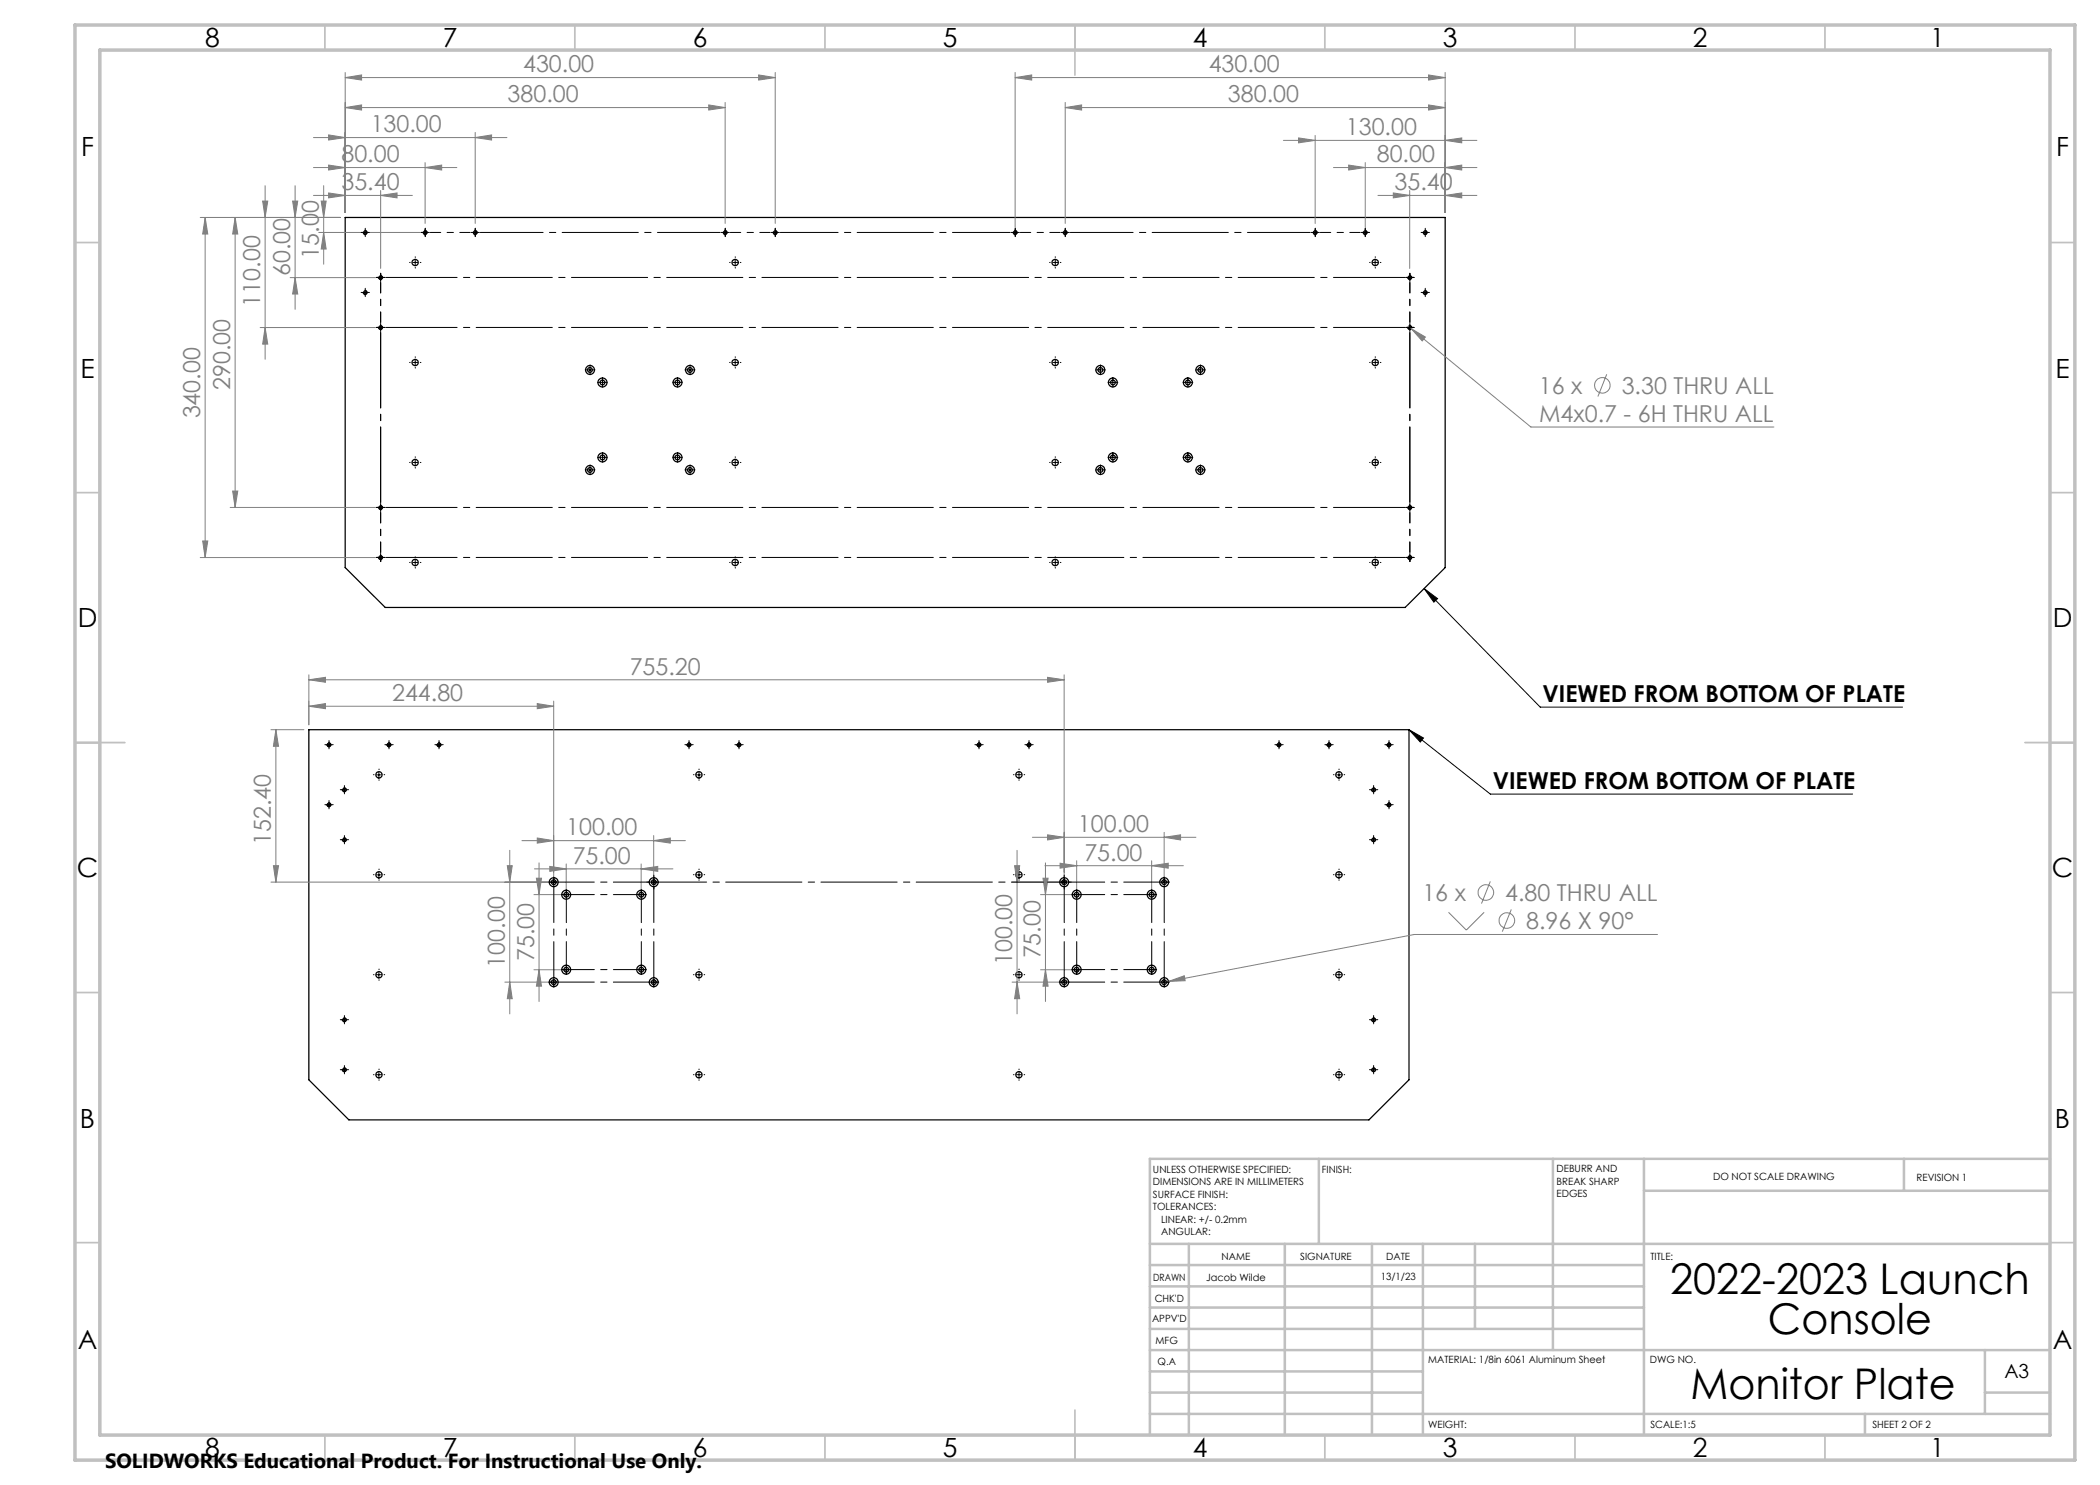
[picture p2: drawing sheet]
<svg xmlns="http://www.w3.org/2000/svg" width="420mm" height="297mm" viewBox="0 0 420 297" stroke-linecap="round" stroke-linejoin="round" font-family="sans-serif">
<g fill="none" stroke="#000" stroke-width=".25">
<path d="M69 43.5h220v70l-8 8h-204l-8-8zM61.8 145.9h220v70.1l-8 8h-204l-8-8z"/>
<circle cx="73" cy="46.5" r=".33"/>
<circle cx="73" cy="58.5" r=".33"/>
<circle cx="76.1" cy="55.5" r=".33"/>
<circle cx="83" cy="52.5" r=".63"/>
<circle cx="85" cy="46.5" r=".33"/>
<circle cx="95" cy="46.5" r=".34"/>
<circle cx="145" cy="46.5" r=".33"/>
<circle cx="147" cy="52.5" r=".63"/>
<circle cx="155" cy="46.5" r=".33"/>
<circle cx="203" cy="46.5" r=".33"/>
<circle cx="211" cy="52.5" r=".64"/>
<circle cx="213" cy="46.5" r=".33"/>
<circle cx="263" cy="46.5" r=".34"/>
<circle cx="273" cy="46.5" r=".33"/>
<circle cx="275" cy="52.5" r=".63"/>
<circle cx="282" cy="55.5" r=".33"/>
<circle cx="285" cy="58.5" r=".33"/>
<circle cx="285" cy="46.5" r=".33"/>
<circle cx="76.1" cy="65.5" r=".33"/>
<circle cx="83" cy="72.5" r=".63"/>
<circle cx="118" cy="74" r=".48"/>
<circle cx="118" cy="74" r=".89"/>
<circle cx="120.5" cy="76.5" r=".47"/>
<circle cx="120.5" cy="76.5" r=".9"/>
<circle cx="135.5" cy="76.5" r=".47"/>
<circle cx="135.5" cy="76.5" r=".89"/>
<circle cx="138" cy="74" r=".9"/>
<circle cx="138" cy="74" r=".48"/>
<circle cx="147" cy="72.5" r=".63"/>
<circle cx="211" cy="72.5" r=".64"/>
<circle cx="220.1" cy="74" r=".89"/>
<circle cx="220.1" cy="74" r=".48"/>
<circle cx="222.6" cy="76.5" r=".89"/>
<circle cx="222.6" cy="76.5" r=".47"/>
<circle cx="237.6" cy="76.5" r=".89"/>
<circle cx="237.6" cy="76.5" r=".47"/>
<circle cx="240.1" cy="74" r=".89"/>
<circle cx="240.1" cy="74" r=".48"/>
<circle cx="275" cy="72.5" r=".63"/>
<circle cx="282" cy="65.5" r=".33"/>
<circle cx="83" cy="92.5" r=".63"/>
<circle cx="118" cy="94" r=".48"/>
<circle cx="118" cy="94" r=".89"/>
<circle cx="120.5" cy="91.5" r=".9"/>
<circle cx="120.5" cy="91.5" r=".48"/>
<circle cx="135.5" cy="91.5" r=".48"/>
<circle cx="135.5" cy="91.5" r=".89"/>
<circle cx="138" cy="94" r=".9"/>
<circle cx="138" cy="94" r=".48"/>
<circle cx="147" cy="92.5" r=".63"/>
<circle cx="211" cy="92.5" r=".64"/>
<circle cx="220.1" cy="94" r=".89"/>
<circle cx="220.1" cy="94" r=".48"/>
<circle cx="222.6" cy="91.5" r=".89"/>
<circle cx="222.6" cy="91.5" r=".48"/>
<circle cx="237.6" cy="91.5" r=".89"/>
<circle cx="237.6" cy="91.5" r=".48"/>
<circle cx="240.1" cy="94" r=".89"/>
<circle cx="240.1" cy="94" r=".48"/>
<circle cx="275" cy="92.5" r=".63"/>
<circle cx="76.1" cy="111.5" r=".33"/>
<circle cx="76.1" cy="101.5" r=".33"/>
<circle cx="83" cy="112.5" r=".63"/>
<circle cx="147" cy="112.5" r=".63"/>
<circle cx="211" cy="112.5" r=".64"/>
<circle cx="275" cy="112.5" r=".63"/>
<circle cx="282" cy="111.5" r=".33"/>
<circle cx="282" cy="101.5" r=".33"/>
<circle cx="65.8" cy="149" r=".34"/>
<circle cx="68.9" cy="158" r=".33"/>
<circle cx="75.8" cy="155" r=".63"/>
<circle cx="77.8" cy="149" r=".34"/>
<circle cx="87.8" cy="149" r=".33"/>
<circle cx="137.8" cy="149" r=".33"/>
<circle cx="139.8" cy="155" r=".63"/>
<circle cx="147.8" cy="149" r=".33"/>
<circle cx="195.8" cy="149" r=".34"/>
<circle cx="203.8" cy="155" r=".63"/>
<circle cx="205.8" cy="149" r=".33"/>
<circle cx="255.8" cy="149" r=".33"/>
<circle cx="265.8" cy="149" r=".33"/>
<circle cx="267.8" cy="155" r=".63"/>
<circle cx="274.7" cy="158" r=".34"/>
<circle cx="277.8" cy="149" r=".33"/>
<circle cx="65.8" cy="160.9" r=".34"/>
<circle cx="68.9" cy="168" r=".32"/>
<circle cx="75.8" cy="175" r=".63"/>
<circle cx="110.7" cy="176.4" r=".89"/>
<circle cx="110.8" cy="176.4" r=".48"/>
<circle cx="113.2" cy="178.9" r=".89"/>
<circle cx="113.3" cy="178.9" r=".48"/>
<circle cx="128.3" cy="178.9" r=".9"/>
<circle cx="128.3" cy="178.9" r=".48"/>
<circle cx="130.7" cy="176.4" r=".89"/>
<circle cx="130.8" cy="176.4" r=".48"/>
<circle cx="139.8" cy="175" r=".63"/>
<circle cx="203.8" cy="175" r=".63"/>
<circle cx="212.8" cy="176.4" r=".89"/>
<circle cx="212.8" cy="176.4" r=".49"/>
<circle cx="215.3" cy="178.9" r=".48"/>
<circle cx="215.3" cy="178.9" r=".89"/>
<circle cx="230.3" cy="178.9" r=".89"/>
<circle cx="230.3" cy="179" r=".49"/>
<circle cx="232.8" cy="176.4" r=".48"/>
<circle cx="232.8" cy="176.4" r=".89"/>
<circle cx="267.8" cy="175" r=".63"/>
<circle cx="274.7" cy="167.9" r=".33"/>
<circle cx="277.8" cy="161" r=".33"/>
<circle cx="75.8" cy="194.9" r=".63"/>
<circle cx="110.7" cy="196.4" r=".89"/>
<circle cx="110.8" cy="196.4" r=".48"/>
<circle cx="113.2" cy="193.9" r=".89"/>
<circle cx="113.3" cy="193.9" r=".48"/>
<circle cx="128.3" cy="193.9" r=".9"/>
<circle cx="128.3" cy="193.9" r=".48"/>
<circle cx="130.7" cy="196.4" r=".89"/>
<circle cx="130.8" cy="196.4" r=".48"/>
<circle cx="139.8" cy="194.9" r=".63"/>
<circle cx="203.8" cy="194.9" r=".63"/>
<circle cx="212.8" cy="196.4" r=".89"/>
<circle cx="212.8" cy="196.5" r=".49"/>
<circle cx="215.3" cy="193.9" r=".48"/>
<circle cx="215.3" cy="193.9" r=".89"/>
<circle cx="230.3" cy="193.9" r=".89"/>
<circle cx="230.3" cy="193.9" r=".49"/>
<circle cx="232.8" cy="196.4" r=".48"/>
<circle cx="232.8" cy="196.4" r=".89"/>
<circle cx="267.8" cy="194.9" r=".63"/>
<circle cx="68.9" cy="213.9" r=".33"/>
<circle cx="68.9" cy="204" r=".33"/>
<circle cx="75.8" cy="214.9" r=".63"/>
<circle cx="139.8" cy="214.9" r=".63"/>
<circle cx="203.8" cy="214.9" r=".63"/>
<circle cx="267.8" cy="214.9" r=".63"/>
<circle cx="274.7" cy="213.9" r=".34"/>
<circle cx="274.7" cy="204" r=".34"/>
</g>
<g fill="none" stroke="#808080" stroke-width=".2">
<path d="M69 15.5l3.3-.5v1zM69 14.5v28M69 15.5h86M151.7 15l3.3 .5-3.3 .5zM155 14.5v30.2M203 15.5l3.3-.5v1zM203 15.5h86M203 14.5v31M285.7 15l3.3 .5-3.3 .5zM289 14.5v28M53 37.1v34.8M59 37.1v24.8"/>
<path d="M62.7 39.1h19.8M62.7 33.5h28.7M62.7 27.5h38.7M64.7 37.1v15.7M65.7 38.6l3.3 .5-3.3 .5zM65.7 33l3.3 .5-3.3 .5zM65.7 27l3.3 .5-3.3 .5zM69 21.5l3.3-.5v1zM69 21.5h76M76.1 39.1l3.3-.5v1zM76.1 38.1v15.6M85 33.5l3.3-.5v1z"/>
<path d="M85 32.5v12.2M95 27.5l3.3-.5v1zM95 26.5v18.2M141.7 21l3.3 .5-3.3 .5zM145 20.5v24.2M213 21.5l3.3-.5v1zM213 20.5v24.2M213 21.5h76M256.7 28.1h38.7M259.7 27.6l3.3 .5-3.3 .5zM263 27.1v17.6M266.7 33.5h28.7"/>
<path d="M269.7 33l3.3 .5-3.3 .5zM273 32.5v13M275.6 39.1h19.8M278.7 38.6l3.2 .5-3.2 .5zM281.9 38.1v15.6M285.7 21l3.3 .5-3.3 .5zM289 39.1l3.3-.5v1zM289 33.5l3.3-.5v1zM289 28.1l3.3-.5v1zM40 43.5h28.1M41 43.5v68M41 43.5l.6 3.3h-1.1z"/>
<path d="M47 43.5v58M47 43.5l.6 3.3h-1.1zM52.5 40.2h1.1l-.6 3.3zM58 55.5h17.1M58.5 40.2h1l-.5 3.3zM59 55.5l.5 3.3h-1zM63.7 46.5h20.3M64.2 40.2h1l-.5 3.3zM64.7 46.5l.5 3.3h-1zM52 65.5h23.1M53 65.5l.6 3.3h-1.1zM281.7 65.3l.5 .4"/>
<path d="M282.2 65.7l2.9 1.7-.7 .8zM282.2 65.7l24 19.7h48.6M321.3 74.9l-1.7 4.4M46.5 98.2h1.1l-.6 3.3zM40 111.5h35.1M40.5 108.2h1.1l-.6 3.3zM46 101.5h29.1M61.8 136l3.3-.5v1zM61.8 135v10M61.8 136h151M209.5 135.5l3.3 .5-3.3 .5zM212.8 135v40.4"/>
<path d="M54.2 145.9h6.6M55.2 145.9l.5 3.4h-1zM55.2 145.9v30.5M61.8 141.2l3.3-.5v1zM61.8 141.2h48.9M107.5 140.7l3.2 .5-3.2 .5zM110.7 140.2v35.2M54.2 176.4h55.5M54.7 173.1h1l-.5 3.3zM101.5 173.1h.9l-.4 3.3zM102 170.1v32.7M104.4 168.1h32.7"/>
<path d="M106.8 178.9h5.5M106.9 173.8h27.7M107.3 175.6h1l-.5 3.3zM107.5 167.6l3.2 .5-3.2 .5zM107.8 172.6v27.7M110 173.3l3.2 .5-3.2 .5zM113.2 172.8v5.1M128.2 173.8l3.4-.5v1zM128.2 172.8v5.1M130.7 168.1l3.4-.5v1zM130.7 167.1v8.3M202.4 176.4h9.4"/>
<path d="M202.9 173.1h1l-.5 3.3zM203.4 170.1v32.7M206.5 167.5h32.7M208.1 178.9h6.2M208.6 175.6h1l-.5 3.3zM209 173.1h27.7M209.1 172.6v27.7M209.5 167l3.3 .5-3.3 .5zM212 172.6l3.3 .5-3.3 .5zM215.3 172.2v5.7M230.3 173.1l3.3-.5v1zM230.3 172.2v5.7"/>
<path d="M232.8 167.5l3.3-.5v1zM232.8 166.5v8.9M298.1 176.3l-1.8 4.4M101 196.4h8.7M102 196.4l.4 3.3h-.9zM106.8 194h5.5M107.8 194l.5 3.2h-1zM202.4 196.4h9.4M203.4 196.4l.5 3.3h-1zM208.1 194h6.2M209.1 194l.5 3.2h-1zM233.7 196.3l3.2-1.1 .1 .9z"/>
<path d="M233.7 196.3l-1.7 .3M289.7 182.5l3.6 3.5 3.5-3.5M302.3 181.9l-1.8 4.4M331.5 186.9h-48.6l-49.2 9.4"/>
<circle cx="320.5" cy="77.1" r="1.55"/>
<circle cx="297.2" cy="178.5" r="1.55"/>
<circle cx="301.4" cy="184.1" r="1.55"/>
</g>
<g fill="none" stroke="#000" stroke-width=".2">
<path d="M72.5 58.5h1M72.5 46.5h1M72.9 58.1a.4 .4 0 0 1 .5 .4 .4 .4 0 0 1-.4 .4 .4 .4 0 0 1-.4-.5M72.9 46.1a.4 .4 0 0 1 .5 .4 .4 .4 0 0 1-.4 .4 .4 .4 0 0 1-.4-.5M73 46v1M73 58v1M75.6 55.5h1M76 55.1a.39 .39 0 0 1 .5 .4 .39 .39 0 0 1-.4 .4 .39 .39 0 0 1-.4-.5M76.1 55v1M82.5 52.5h1M83 52v1M84.5 46.5h1"/>
<path d="M84.9 46.1a.4 .4 0 0 1 .5 .4 .4 .4 0 0 1-.4 .4 .4 .4 0 0 1-.4-.5M85 46v1M94.5 46.5h1M94.9 46.1a.4 .4 0 0 1 .5 .4 .4 .4 0 0 1-.4 .4 .4 .4 0 0 1-.3-.5M95 46v1M144.5 46.5h1M144.9 46.1a.4 .4 0 0 1 .5 .4 .4 .4 0 0 1-.4 .4 .4 .4 0 0 1-.4-.5M145 46v1M146.5 52.5h1M147 52v1M154.5 46.5h1M154.9 46.1a.4 .4 0 0 1 .5 .4 .4 .4 0 0 1-.4 .4 .4 .4 0 0 1-.3-.5"/>
<path d="M155 46v1M202.5 46.5h1M202.9 46.1a.4 .4 0 0 1 .5 .4 .4 .4 0 0 1-.4 .4 .4 .4 0 0 1-.4-.5M203 46v1M212.5 46.5h1M212.9 46.1a.4 .4 0 0 1 .5 .4 .4 .4 0 0 1-.4 .4 .4 .4 0 0 1-.3-.5M213 46v1M262.5 46.5h1M262.9 46.1a.4 .4 0 0 1 .5 .4 .4 .4 0 0 1-.4 .4 .4 .4 0 0 1-.4-.5M263 46v1M272.5 46.5h1M272.9 46.1a.39 .39 0 0 1 .5 .4 .39 .39 0 0 1-.4 .4 .39 .39 0 0 1-.3-.5"/>
<path d="M273 46v1M274.5 52.5h1M275 52v1M281.4 55.5h1.1M281.8 55.1a.4 .4 0 0 1 .5 .4 .4 .4 0 0 1-.4 .4 .4 .4 0 0 1-.3-.5M281.9 55v1M284.6 58.5h.9M284.6 46.5h.9M284.9 58.1a.4 .4 0 0 1 .5 .4 .4 .4 0 0 1-.4 .4 .4 .4 0 0 1-.3-.5M284.9 46.1a.4 .4 0 0 1 .5 .4 .4 .4 0 0 1-.4 .4 .4 .4 0 0 1-.3-.5M285 46v1M285 58v1"/>
<path d="M75.6 65.5h1M76 65.1a.39 .39 0 0 1 .5 .4 .39 .39 0 0 1-.4 .4 .39 .39 0 0 1-.4-.5M76.1 65v1M82.5 72.5h1M83 72v1M117.5 74h1M118 73.5v1M120 76.5h1M120.5 76v1M135 76.5h1M135.5 76v1M137.5 74h1"/>
<path d="M138 73.5v1M146.5 72.5h1M147 72v1M219.6 74h1M220.1 73.5v1M222.1 76.5h1M222.6 76v1M237.1 76.5h1M237.6 76v1M239.6 74h1M240.1 73.5v1M281.4 65.5h1.1"/>
<path d="M281.8 65.1a.4 .4 0 0 1 .5 .4 .4 .4 0 0 1-.4 .4 .4 .4 0 0 1-.3-.5M281.9 65v1M82.5 92.5h1M83 92v1M117.5 94h1M118 93.5v1M120 91.5h1M120.5 91v1M135 91.5h1M135.5 91v1M137.5 94h1M138 93.5v1"/>
<path d="M146.5 92.5h1M147 92v1M219.6 94h1M220.1 93.5v1M222.1 91.5h1M222.6 91v1M237.1 91.5h1M237.6 91v1M239.6 94h1M240.1 93.5v1M75.6 101.5h1M75.6 111.5h1"/>
<path d="M76 101.1a.39 .39 0 0 1 .5 .4 .39 .39 0 0 1-.4 .4 .39 .39 0 0 1-.4-.5M76 111.1a.39 .39 0 0 1 .5 .4 .39 .39 0 0 1-.4 .4 .39 .39 0 0 1-.4-.5M76.1 101v1M76.1 111v1M82.5 112.5h1M83 112v1M146.5 112.5h1M147 112v1M281.4 101.5h1.1M281.4 111.5h1.1M281.8 101.1a.4 .4 0 0 1 .5 .4 .4 .4 0 0 1-.4 .4 .4 .4 0 0 1-.3-.5M281.8 111.1a.4 .4 0 0 1 .5 .4 .4 .4 0 0 1-.4 .4 .4 .4 0 0 1-.3-.5"/>
<path d="M281.9 101v1M281.9 111v1M284.8 117.7l2.7 2-.7 .7zM284.8 117.7l23.2 23.7h72.5M65.3 149h1M65.7 148.6a.4 .4 0 0 1 .5 .3 .4 .4 0 0 1-.4 .5 .4 .4 0 0 1-.4-.5M65.8 148.4v1.1M68.4 158h1M68.8 157.6a.4 .4 0 0 1 .5 .3 .4 .4 0 0 1-.5 .5 .4 .4 0 0 1-.3-.5M68.9 157.4v1.1M75.3 155h1M75.8 154.4v1.1"/>
<path d="M77.3 149h1M77.7 148.6a.4 .4 0 0 1 .5 .3 .4 .4 0 0 1-.4 .5 .4 .4 0 0 1-.4-.5M77.8 148.4v1.1M87.3 149h1M87.7 148.6a.39 .39 0 0 1 .5 .3 .39 .39 0 0 1-.4 .5 .39 .39 0 0 1-.4-.5M87.8 148.4v1.1M137.3 149h1M137.7 148.6a.4 .4 0 0 1 .5 .3 .4 .4 0 0 1-.4 .5 .4 .4 0 0 1-.4-.5M137.8 148.4v1.1M139.3 155h1M139.8 154.4v1.1M147.3 149h1"/>
<path d="M147.7 148.6a.4 .4 0 0 1 .5 .3 .4 .4 0 0 1-.5 .5 .4 .4 0 0 1-.3-.5M147.8 148.4v1.1M195.3 149h1M195.7 148.6a.4 .4 0 0 1 .5 .3 .4 .4 0 0 1-.4 .5 .4 .4 0 0 1-.4-.5M195.8 148.4v1.1M205.3 149h1M205.7 148.6a.4 .4 0 0 1 .5 .3 .4 .4 0 0 1-.5 .5 .4 .4 0 0 1-.3-.5M205.8 148.4v1.1M255.3 149h1M255.7 148.6a.4 .4 0 0 1 .5 .3 .4 .4 0 0 1-.4 .5 .4 .4 0 0 1-.4-.5M255.8 148.4v1.1M265.3 149h1"/>
<path d="M265.7 148.6a.4 .4 0 0 1 .5 .3 .4 .4 0 0 1-.5 .5 .4 .4 0 0 1-.3-.5M265.8 148.4v1.1M267.3 155h1M267.8 154.4v1.1M274.2 158h1M274.6 157.6a.4 .4 0 0 1 .5 .3 .4 .4 0 0 1-.4 .5 .4 .4 0 0 1-.4-.5M274.7 157.4v1.1M277.3 149h1M277.7 148.6a.4 .4 0 0 1 .5 .3 .4 .4 0 0 1-.5 .5 .4 .4 0 0 1-.3-.5M277.8 148.4v1.1M281.8 145.9l2.9 1.7-.6 .8zM281.8 145.9l16.3 12.9h72.4"/>
<path d="M65.3 161h1M65.7 160.6a.4 .4 0 0 1 .5 .3 .4 .4 0 0 1-.4 .5 .4 .4 0 0 1-.4-.5M65.8 160.5v1M68.4 168h1M68.8 167.6a.4 .4 0 0 1 .5 .3 .4 .4 0 0 1-.5 .5 .4 .4 0 0 1-.3-.6M68.9 167.5v.9M75.3 175h1M75.8 174.4v1.1M110.2 176.4h1.1M110.7 175.9v1M112.7 178.9h1M113.2 178.4v1.1"/>
<path d="M127.7 178.9h1.1M128.2 178.4v1.1M130.2 176.4h1M130.7 175.9v1M139.3 175h1M139.8 174.4v1.1M212.3 176.4h1M212.8 175.9v1M214.8 178.9h1M215.3 178.4v1.1M229.8 178.9h1M230.3 178.4v1.1"/>
<path d="M232.3 176.4h1M232.8 175.9v1M274.2 168h1M274.6 167.6a.4 .4 0 0 1 .5 .3 .4 .4 0 0 1-.4 .5 .4 .4 0 0 1-.4-.6M274.7 167.5v.9M277.3 161h1M277.7 160.6a.4 .4 0 0 1 .5 .3 .4 .4 0 0 1-.5 .5 .4 .4 0 0 1-.3-.5M277.8 160.5v1M75.3 194.9h1M75.8 194.4v1.1M110.2 196.4h1.1M110.7 195.9v1.1"/>
<path d="M112.7 194h1M113.2 193.4v1M127.7 194h1.1M128.2 193.4v1M130.2 196.4h1M130.7 195.9v1.1M139.3 194.9h1M139.8 194.4v1.1M212.3 196.4h1M212.8 195.9v1.1M214.8 194h1M215.3 193.4v1"/>
<path d="M229.8 194h1M230.3 193.4v1M232.3 196.4h1M232.8 195.9v1.1M68.4 204h1M68.4 214h1M68.8 203.6a.4 .4 0 0 1 .5 .3 .4 .4 0 0 1-.5 .5 .4 .4 0 0 1-.3-.5M68.8 213.6a.4 .4 0 0 1 .5 .3 .4 .4 0 0 1-.5 .5 .4 .4 0 0 1-.3-.5M68.9 203.4v1.1M68.9 213.5v1M75.3 214.9h1M75.8 214.5v1"/>
<path d="M139.3 214.9h1M139.8 214.5v1M274.2 204h1M274.2 214h1M274.6 203.6a.4 .4 0 0 1 .5 .3 .4 .4 0 0 1-.4 .5 .4 .4 0 0 1-.4-.5M274.6 213.6a.4 .4 0 0 1 .5 .3 .4 .4 0 0 1-.4 .5 .4 .4 0 0 1-.4-.5M274.7 203.4v1.1M274.7 213.5v1"/>
</g>
<g fill="none" stroke="#c0c0c0" stroke-width=".35">
<path d="M65 5v5M115 5v5M165 5v5M215 5v10M265 5v5M315 5v5M365 5v5M15 48.5h5M410 48.5h5M15 98.5h5M410 98.5h5M15 148.5h10"/>
<path d="M405 148.5h10M15 198.5h5M410 198.5h5M15 248.5h5M410 248.5h5M65 287v5M115 287v5M165 287v5M215 282v10M265 287v5M315 287v5M365 287v5"/>
</g>
<g fill="none" stroke="#c0c0c0" stroke-width=".5">
<path d="M263.8 231.8v17M310.6 231.8v38.2M328.8 231.8v55.2M328.8 238.2h81.2M380.8 231.8v6.4M410 231.8h-180v55.2M230 248.8h180M230 257.3h98.8M230 253h98.8M237.8 248.8v38.2M257 248.8v38.2M274.4 248.8v38.2"/>
<path d="M284.6 248.8v38.2M295 248.8v17M230 265.8h98.8M230 261.5h98.8M230 278.5h54.6M230 274.3h54.6M230 270h180M397 278.5h13M397 270v12.8M230 282.8h180M373 282.8v4.2"/>
</g>
<path d="M15 5h400v287h-400zM20 10h390v277h-390z" fill="none" stroke="#c0c0c0" stroke-width=".7"/>
<g fill="none" stroke="#000" stroke-width=".2" stroke-dasharray="15.2 1.3 1.3 1.3">
<path d="M72.6 58.5h-.4M72.6 46.5h-.4M73.1 59v.3M73.1 58v-.3M73.1 47v.3M73.1 46v-.3M73.6 58.5h.3M73.6 46.5h.3M75.6 55.5h-.3M76.1 56v.3M76.1 55v-.3M76.1 55.5v.5"/>
<path d="M76.1 55.5h-.5M76.1 55.5v-.5M76.1 55.5h.5M76.6 55.5h.4M82.1 52.5h-.2M83.1 53.5v.1M83.1 51.5v-.1M84.1 52.5h.1M84.6 46.5h-.4M85.1 47v.3M85.1 46v-.3M85.6 46.5h.3"/>
<path d="M94.6 46.5h-.4M95.1 47v.3M95.1 46v-.3M95.1 46.5v.5M95.1 46.5h-.5M95.1 46.5v-.5M95.1 46.5h.5M95.6 46.5h.3M144.6 46.5h-.4M145.1 47v.3M145.1 46v-.3M145.1 46.5v.5"/>
<path d="M145.1 46.5h-.5M145.1 46.5v-.5M145.1 46.5h.5M145.6 46.5h.3M146.1 52.5h-.2M147.1 53.5v.1M147.1 51.5v-.1M148.1 52.5h.1M154.6 46.5h-.4M155.1 47v.3M155.1 46v-.3M155.1 46.5v.5"/>
<path d="M155.1 46.5h-.5M155.1 46.5v-.5M155.1 46.5h.5M155.6 46.5h.3M202.6 46.5h-.4M203.1 47v.3M203.1 46v-.3M203.1 46.5v.5M203.1 46.5h-.5M203.1 46.5v-.5M203.1 46.5h.5M203.6 46.5h.3"/>
<path d="M210.1 52.5h-.2M211.1 52.5v.5M211.1 52.5h-.5M211.1 52.5v-.5M211.1 52.5h.5M211.1 53.5v.1M211.1 51.5v-.1M212.1 52.5h.1M212.6 46.5h-.4M213.1 47v.3M213.1 46v-.3M213.1 46.5v.5"/>
<path d="M213.1 46.5h-.5M213.1 46.5v-.5M213.1 46.5h.5M213.6 46.5h.3M262.6 46.5h-.4M263.1 47v.3M263.1 46v-.3M263.1 46.5v.5M263.1 46.5h-.5M263.1 46.5v-.5M263.1 46.5h.5M263.6 46.5h.3"/>
<path d="M272.6 46.5h-.4M273.1 47v.3M273.1 46v-.3M273.1 46.5v.5M273.1 46.5h-.5M273.1 46.5v-.5M273.1 46.5h.5M273.6 46.5h.3M274.1 52.5h-.2M275.1 53.5v.1M275.1 51.5v-.1M276.1 52.5h.1"/>
<path d="M281.5 55.5h-.4M282 56v.3M282 55v-.3M282 55.5v.5M282 55.5h-.5M282 55.5v-.5M282 55.5h.5M282.5 55.5h.3M284.6 58.5h-.4M284.6 46.5h-.4M285.1 59v.3M285.1 58v-.3"/>
<path d="M285.1 47v.3M285.1 46v-.3M285.6 58.5h.3M285.6 46.5h.3M75.6 65.5h-.3M76.1 66v.3M76.1 65v-.3M76.1 65.5v.5M76.1 65.5h-.5M76.1 65.5v-.5M76.1 65.5h.5M76.6 65.5h.4"/>
<path d="M82.1 72.5h-.2M83.1 73.5v.1M83.1 71.5v-.1M84.1 72.5h.1M117.5 74h-.5M118 74.5v.4M118 73.5v-.5M118.5 74h.5M120 76.5h-.5M120.5 77v.4M120.5 76v-.5M121 76.5h.5"/>
<path d="M135 76.5h-.5M135.5 77v.4M135.5 76v-.5M136 76.5h.5M137.5 74h-.5M138 74.5v.4M138 73.5v-.5M138.5 74h.5M146.1 72.5h-.2M147.1 73.5v.1M147.1 71.5v-.1M148.1 72.5h.1"/>
<path d="M210.1 72.5h-.2M211.1 72.5v.5M211.1 72.5h-.5M211.1 72.5v-.5M211.1 72.5h.5M211.1 73.5v.1M211.1 71.5v-.1M212.1 72.5h.1M219.6 74h-.5M220.1 74.5v.4M220.1 73.5v-.5M220.6 74h.5"/>
<path d="M222.1 76.5h-.5M222.6 77v.4M222.6 76v-.5M223.1 76.5h.5M237.1 76.5h-.5M237.6 77v.4M237.6 76v-.5M238.1 76.5h.5M239.6 74h-.5M240.1 74.5v.4M240.1 73.5v-.5M240.6 74h.5"/>
<path d="M274.1 72.5h-.2M275.1 72.5v.5M275.1 72.5h-.5M275.1 72.5v-.5M275.1 72.5h.5M275.1 73.5v.1M275.1 71.5v-.1M276.1 72.5h.1M281.5 65.5h-.4M282 66v.3M282 65v-.3M282 65.5v.5"/>
<path d="M282 65.5h-.5M282 65.5v-.5M282 65.5h.5M282.5 65.5h.3M82.1 92.5h-.2M83.1 93.5v.1M83.1 91.5v-.1M84.1 92.5h.1M117.5 94h-.5M118 94.5v.4M118 93.5v-.5M118.5 94h.5"/>
<path d="M120 91.5h-.5M120.5 92v.4M120.5 91v-.5M121 91.5h.5M135 91.5h-.5M135.5 92v.4M135.5 91v-.5M136 91.5h.5M137.5 94h-.5M138 94.5v.4M138 93.5v-.5M138.5 94h.5"/>
<path d="M146.1 92.5h-.2M147.1 93.5v.1M147.1 91.5v-.1M148.1 92.5h.1M210.1 92.5h-.2M211.1 92.5v.5M211.1 92.5h-.5M211.1 92.5v-.5M211.1 92.5h.5M211.1 93.5v.1M211.1 91.5v-.1M212.1 92.5h.1"/>
<path d="M219.6 94h-.5M220.1 94.5v.4M220.1 93.5v-.5M220.6 94h.5M222.1 91.5h-.5M222.6 92v.4M222.6 91v-.5M223.1 91.5h.5M237.1 91.5h-.5M237.6 92v.4M237.6 91v-.5M238.1 91.5h.5"/>
<path d="M239.6 94h-.5M240.1 94.5v.4M240.1 93.5v-.5M240.6 94h.5M274.1 92.5h-.2M275.1 92.5v.5M275.1 92.5h-.5M275.1 92.5v-.5M275.1 92.5h.5M275.1 93.5v.1M275.1 91.5v-.1M276.1 92.5h.1"/>
<path d="M75.6 101.5h-.3M75.6 111.5h-.3M76.1 102v.3M76.1 101v-.3M76.1 112v.3M76.1 111v-.3M76.1 101.5v.5M76.1 101.5h-.5M76.1 101.5v-.5M76.1 101.5h.5M76.1 111.5v.5M76.1 111.5h-.5"/>
<path d="M76.1 111.5v-.5M76.1 111.5h.5M76.6 101.5h.4M76.6 111.5h.4M82.1 112.5h-.2M83.1 113.5v.1M83.1 111.5v-.1M84.1 112.5h.1M146.1 112.5h-.2M147.1 113.5v.1M147.1 111.5v-.1M148.1 112.5h.1"/>
<path d="M210.1 112.5h-.2M211.1 112.5v.5M211.1 112.5h-.5M211.1 112.5v-.5M211.1 112.5h.5M211.1 113.5v.1M211.1 111.5v-.1M212.1 112.5h.1M274.1 112.5h-.2M275.1 112.5v.5M275.1 112.5h-.5M275.1 112.5v-.5"/>
<path d="M275.1 112.5h.5M275.1 113.5v.1M275.1 111.5v-.1M276.1 112.5h.1M281.5 101.5h-.4M281.5 111.5h-.4M282 102v.3M282 101v-.3M282 112v.3M282 111v-.3M282 101.5v.5M282 101.5h-.5"/>
<path d="M282 101.5v-.5M282 101.5h.5M282 111.5v.5M282 111.5h-.5M282 111.5v-.5M282 111.5h.5M282.5 101.5h.3M282.5 111.5h.3M65.3 148.9h-.3M65.8 149.4v.4M65.8 148.4v-.3M66.3 148.9h.3"/>
<path d="M68.4 157.9h-.3M68.9 158.4v.4M68.9 157.4v-.3M69.4 157.9h.3M74.8 154.9h-.1M75.8 155.9v.2M75.8 153.9v-.1M76.8 154.9h.1M77.3 148.9h-.3M77.8 149.4v.4M77.8 148.4v-.3M78.3 148.9h.3"/>
<path d="M87.3 148.9h-.3M87.8 149.4v.4M87.8 148.4v-.3M88.3 148.9h.3M137.3 148.9h-.3M137.8 149.4v.4M137.8 148.4v-.3M138.3 148.9h.3M138.8 154.9h-.1M139.8 155.9v.2M139.8 153.9v-.1M140.8 154.9h.1"/>
<path d="M147.3 148.9h-.3M147.8 149.4v.4M147.8 148.4v-.3M148.3 148.9h.3M195.3 148.9h-.3M195.8 149.4v.4M195.8 148.4v-.3M196.3 148.9h.3M202.8 154.9h-.1M203.8 154.9v.5M203.8 154.9h-.5M203.8 154.9v-.5"/>
<path d="M203.8 154.9h.5M203.8 155.9v.2M203.8 153.9v-.1M204.8 154.9h.1M205.3 148.9h-.3M205.8 149.4v.4M205.8 148.4v-.3M206.3 148.9h.3M255.3 148.9h-.3M255.8 149.4v.4M255.8 148.4v-.3M256.3 148.9h.3"/>
<path d="M265.3 148.9h-.3M265.8 149.4v.4M265.8 148.4v-.3M266.3 148.9h.3M266.8 154.9h-.1M267.8 155.9v.2M267.8 153.9v-.1M268.8 154.9h.1M274.2 157.9h-.3M274.7 158.4v.4M274.7 157.4v-.3M275.2 157.9h.4"/>
<path d="M277.3 148.9h-.3M277.8 149.4v.4M277.8 148.4v-.3M278.3 148.9h.3M65.3 160.9h-.3M65.8 161.4v.4M65.8 160.4v-.3M66.3 160.9h.3M68.4 167.9h-.3M68.9 168.4v.4M68.9 167.4v-.3M69.4 167.9h.3"/>
<path d="M74.8 174.9h-.1M75.8 175.9v.2M75.8 173.9v-.1M76.8 174.9h.1M110.3 176.4h-.5M110.8 176.9v.5M110.8 175.9v-.5M111.3 176.4h.4M112.8 178.9h-.5M113.3 179.4v.5M113.3 178.4v-.5M113.3 178.9v.5"/>
<path d="M113.3 178.9h-.5M113.3 178.9v-.5M113.3 178.9h.5M113.8 178.9h.4M127.8 178.9h-.5M128.3 179.4v.5M128.3 178.4v-.5M128.3 178.9v.5M128.3 178.9h-.5M128.3 178.9v-.5M128.3 178.9h.5M128.8 178.9h.4"/>
<path d="M129.8 176.4h-.4M130.3 176.4h-.5M130.8 176.9v.5M130.8 175.9v-.5M130.8 176.4v.5M130.8 176.4h-.5M130.8 176.4v-.5M130.8 176.4h.5M130.8 177.4v.4M130.8 175.4v-.4M131.3 176.4h.4M138.8 174.9h-.1"/>
<path d="M139.8 175.9v.2M139.8 173.9v-.1M140.8 174.9h.1M202.8 174.9h-.1M203.8 174.9v.5M203.8 174.9h-.5M203.8 174.9v-.5M203.8 174.9h.5M203.8 175.9v.2M203.8 173.9v-.1M204.8 174.9h.1M212.3 176.4h-.4"/>
<path d="M212.8 176.9v.5M212.8 175.9v-.5M212.8 176.4v.5M212.8 176.4h-.5M212.8 176.4v-.5M212.8 176.4h.5M212.8 177.4v.4M212.8 175.4v-.4M213.3 176.4h.5M213.8 176.4h.4M214.8 178.9h-.4M215.3 179.4v.5"/>
<path d="M215.3 178.4v-.5M215.3 178.9v.5M215.3 178.9h-.5M215.3 178.9v-.5M215.3 178.9h.5M215.8 178.9h.5M229.8 178.9h-.4M230.3 179.4v.5M230.3 178.4v-.5M230.3 178.9v.5M230.3 178.9h-.5M230.3 178.9v-.5"/>
<path d="M230.3 178.9h.5M230.8 178.9h.5M232.3 176.4h-.4M232.8 176.9v.5M232.8 175.9v-.5M232.8 176.4v.5M232.8 176.4h-.5M232.8 176.4v-.5M232.8 176.4h.5M233.3 176.4h.5M266.8 174.9h-.1M267.8 174.9v.5"/>
<path d="M267.8 174.9h-.5M267.8 174.9v-.5M267.8 174.9h.5M267.8 175.9v.2M267.8 173.9v-.1M268.8 174.9h.1M274.2 167.9h-.3M274.7 168.4v.4M274.7 167.4v-.3M275.2 167.9h.4M277.3 160.9h-.3M277.8 161.4v.4"/>
<path d="M277.8 160.4v-.3M278.3 160.9h.3M74.8 194.9h-.1M75.8 195.9v.2M75.8 193.9v-.1M76.8 194.9h.1M110.3 196.4h-.5M110.8 196.9v.5M110.8 195.9v-.5M110.8 196.4v.5M110.8 196.4h-.5M110.8 196.4v-.5"/>
<path d="M110.8 196.4h.5M111.3 196.4h.4M112.8 193.9h-.5M113.3 194.4v.5M113.3 193.4v-.5M113.3 193.9v.5M113.3 193.9h-.5M113.3 193.9v-.5M113.3 193.9h.5M113.8 193.9h.4M127.8 193.9h-.5M128.3 194.4v.5"/>
<path d="M128.3 193.4v-.5M128.3 193.9v.5M128.3 193.9h-.5M128.3 193.9v-.5M128.3 193.9h.5M128.8 193.9h.4M130.3 196.4h-.5M130.8 196.9v.5M130.8 195.9v-.5M130.8 196.4v.5M130.8 196.4h-.5M130.8 196.4v-.5"/>
<path d="M130.8 196.4h.5M131.3 196.4h.4M138.8 194.9h-.1M139.8 195.9v.2M139.8 193.9v-.1M140.8 194.9h.1M202.8 194.9h-.1M203.8 194.9v.5M203.8 194.9h-.5M203.8 194.9v-.5M203.8 194.9h.5M203.8 195.9v.2"/>
<path d="M203.8 193.9v-.1M204.8 194.9h.1M212.3 196.4h-.4M212.8 196.9v.5M212.8 195.9v-.5M212.8 196.4v.5M212.8 196.4h-.5M212.8 196.4v-.5M212.8 196.4h.5M213.3 196.4h.5M214.8 193.9h-.4M215.3 194.4v.5"/>
<path d="M215.3 193.4v-.5M215.8 193.9h.5M229.8 193.9h-.4M230.3 194.4v.5M230.3 193.4v-.5M230.3 193.9v.5M230.3 193.9h-.5M230.3 193.9v-.5M230.3 193.9h.5M230.8 193.9h.5M232.3 196.4h-.4M232.8 196.9v.5"/>
<path d="M232.8 195.9v-.5M232.8 196.4v.5M232.8 196.4h-.5M232.8 196.4v-.5M232.8 196.4h.5M233.3 196.4h.5M266.8 194.9h-.1M267.8 194.9v.5M267.8 194.9h-.5M267.8 194.9v-.5M267.8 194.9h.5M267.8 195.9v.2"/>
<path d="M267.8 193.9v-.1M268.8 194.9h.1M68.4 203.9h-.3M68.4 213.9h-.3M68.9 204.4v.4M68.9 203.4v-.3M68.9 214.4v.4M68.9 213.4v-.3M69.4 203.9h.3M69.4 213.9h.3M74.8 214.9h-.1M75.8 215.9v.2"/>
<path d="M75.8 213.9v-.1M76.8 214.9h.1M138.8 214.9h-.1M139.8 215.9v.2M139.8 213.9v-.1M140.8 214.9h.1M202.8 214.9h-.1M203.8 214.9v.5M203.8 214.9h-.5M203.8 214.9v-.5M203.8 214.9h.5M203.8 215.9v.2"/>
<path d="M203.8 213.9v-.1M204.8 214.9h.1M266.8 214.9h-.1M267.8 214.9v.5M267.8 214.9h-.5M267.8 214.9v-.5M267.8 214.9h.5M267.8 215.9v.2M267.8 213.9v-.1M268.8 214.9h.1M274.2 203.9h-.3M274.2 213.9h-.3"/>
<path d="M274.7 204.4v.4M274.7 203.4v-.3M274.7 214.4v.4M274.7 213.4v-.3M275.2 203.9h.4M275.2 213.9h.4"/>
</g>
<path d="M113.3 179.9v13M114.3 178.9h13M128.3 179.9v13M215.3 179.9v13M216.3 178.9h13M230.3 179.9v13M114.3 193.9h13M216.3 193.9h13" fill="none" stroke="#000" stroke-width=".2" stroke-dasharray="15.2 1.3 1.3 1.3" stroke-dashoffset="10.6"/>
<path d="M110.8 177.4v18M111.8 176.4h18M130.8 177.4v18M212.8 177.4v18M213.8 176.4h18M232.8 177.4v18M111.8 196.4h18M213.8 196.4h18" fill="none" stroke="#000" stroke-width=".2" stroke-dasharray="15.2 1.3 1.3 1.3" stroke-dashoffset="8.1"/>
<path d="M131.8 176.4h80" fill="none" stroke="#000" stroke-width=".2" stroke-dasharray="15.2 1.3 1.3 1.3" stroke-dashoffset="5.7"/>
<path d="M76.1 56.5v8M86.1 46.5h8M146.1 46.5h8M204.1 46.5h8M264.1 46.5h8M282 56.5v8M76.1 102.5v8M282 102.5v8" fill="none" stroke="#000" stroke-width=".2" stroke-dasharray="15.2 1.3 1.3 1.3" stroke-dashoffset="13.1"/>
<path d="M76.1 66.5v34M282 66.5v34" fill="none" stroke="#000" stroke-width=".2" stroke-dasharray="15.2 1.3 1.3 1.3" stroke-dashoffset=".1"/>
<path d="M96.1 46.5h48M214.1 46.5h48" fill="none" stroke="#000" stroke-width=".2" stroke-dasharray="15.2 1.3 1.3 1.3" stroke-dashoffset="2.7"/>
<path d="M156.1 46.5h46" fill="none" stroke="#000" stroke-width=".2" stroke-dasharray="15.2 1.3 1.3 1.3" stroke-dashoffset="3.7"/>
<path d="M77.1 55.5h203.9M77.1 65.5h203.9M77.1 111.5h203.9M77.1 101.5h203.9" fill="none" stroke="#000" stroke-width=".2" stroke-dasharray="15.2 1.3 1.3 1.3" stroke-dashoffset="1"/>
<g fill="#808080">
<path d="M107.5 140.7l3.2 .5-3.2 .5zM61.8 141.2l3.3-.5v1zM130.7 168.1l3.4-.5v1zM107.5 167.6l3.2 .5-3.2 .5zM289 39.1l3.3-.5v1zM278.7 38.6l3.2 .5-3.2 .5zM289 33.5l3.3-.5v1zM269.7 33l3.3 .5-3.3 .5zM289 28.1l3.3-.5v1zM259.7 27.6l3.3 .5-3.3 .5zM285.7 21l3.3 .5-3.3 .5zM213 21.5l3.3-.5v1z"/>
<path d="M61.8 136l3.3-.5v1zM209.5 135.5l3.3 .5-3.3 .5zM110 173.3l3.2 .5-3.2 .5zM128.2 173.8l3.4-.5v1zM212 172.6l3.3 .5-3.3 .5zM230.3 173.1l3.3-.5v1zM209.5 167l3.3 .5-3.3 .5zM232.8 167.5l3.3-.5v1zM233.7 196.3l3.3-.2-.1-.9zM65.7 38.6l3.3 .5-3.3 .5zM76.1 39.1l3.3-.5v1zM65.7 33l3.3 .5-3.3 .5zM85 33.5l3.3-.5v1zM69 21.5l3.3-.5v1zM141.7 21l3.3 .5-3.3 .5zM69 15.5l3.3-.5v1zM151.7 15l3.3 .5-3.3 .5zM203 15.5l3.3-.5v1zM285.7 15l3.3 .5-3.3 .5zM65.7 27l3.3 .5-3.3 .5zM95 27.5l3.3-.5v1zM282.2 65.7l2.2 2.5 .7-.8z"/>
<path d="M54.7 173.1h1l-.5 3.3zM55.2 145.9l.5 3.4h-1zM102 196.4l.4 3.3h-.9zM101.5 173.1h.9l-.4 3.3zM209.1 194l.5 3.2h-1zM208.6 175.6h1l-.5 3.3zM203.4 196.4l.5 3.3h-1zM202.9 173.1h1l-.5 3.3zM59 55.5l.5 3.3h-1zM58.5 40.2h1l-.5 3.3zM53 65.5l.6 3.3h-1.1zM52.5 40.2h1.1l-.6 3.3zM64.7 46.5l.5 3.3h-1zM64.2 40.2h1l-.5 3.3z"/>
<path d="M107.3 175.6h1l-.5 3.3zM107.8 194l.5 3.2h-1z"/>
<path d="M47 43.5l.6 3.3h-1.1zM46.5 98.2h1.1l-.6 3.3zM41 43.5l.6 3.3h-1.1zM40.5 108.2h1.1l-.6 3.3z"/>
</g>
<path d="M281.8 145.9l2.9 1.7-.6 .8zM284.8 117.7l2.7 2-.7 .7z" fill="#000"/>
<g font-size="8.5">
<text x="334.1" y="258.8">2022-2023 Launch</text>
<text x="353.6" y="266.9">Console</text>
<text x="338.1" y="279.7">Monitor Plate</text>
</g>
<g font-size="5.3">
<text x="41" y="9.5">8</text>
<text x="88.5" y="9.5">7</text>
<text x="138.5" y="9.5">6</text>
<text x="188.5" y="9.5">5</text>
<text x="238.5" y="9.5">4</text>
<text x="288.5" y="9.5">3</text>
<text x="338.5" y="9.5">2</text>
<text x="386" y="9.5">1</text>
<text x="16.2" y="31.2">F</text>
<text x="411.2" y="31.2">F</text>
<text x="16.1" y="75.5">E</text>
<text x="411.1" y="75.5">E</text>
<text x="15.5" y="125.5">D</text>
<text x="410.5" y="125.5">D</text>
<text x="15.4" y="175.5">C</text>
<text x="410.4" y="175.5">C</text>
<text x="16" y="225.5">B</text>
<text x="411" y="225.5">B</text>
<text x="15.5" y="269.7">A</text>
<text x="410.5" y="269.7">A</text>
<text x="41" y="291.5">8</text>
<text x="88.5" y="291.5">7</text>
<text x="138.5" y="291.5">6</text>
<text x="188.5" y="291.5">5</text>
<text x="238.5" y="291.5">4</text>
<text x="288.5" y="291.5">3</text>
<text x="338.5" y="291.5">2</text>
<text x="386" y="291.5">1</text>
</g>
<g font-size="4.7" fill="#808080">
<text x="104.6" y="14.5">430.00</text>
<text x="241.7" y="14.5">430.00</text>
<text x="101.5" y="20.5">380.00</text>
<text x="245.6" y="20.5">380.00</text>
<text x="74.1" y="26.5">130.00</text>
<text x="269.2" y="27.1">130.00</text>
<text x="68.3" y="32.5">80.00</text>
<text x="275.4" y="32.5">80.00</text>
<text x="68.3" y="38.1">35.40</text>
<text x="278.9" y="38.1">35.40</text>
<text x="63.7" y="51.7" transform="rotate(-90 63.7 51.7)">15.00</text>
<text x="58" y="55.2" transform="rotate(-90 58 55.2)">60.00</text>
<text x="52" y="61.3" transform="rotate(-90 52 61.3)">110.00</text>
<text x="46" y="78" transform="rotate(-90 46 78)">290.00</text>
<text x="40" y="83.7" transform="rotate(-90 40 83.7)">340.00</text>
<text x="307.8" y="78.8">16 x</text>
<text x="324.3" y="78.8">3.30 THRU ALL</text>
<text x="307.8" y="84.4">M4x0.7 - 6H THRU ALL</text>
<text x="125.9" y="134.9">755.20</text>
<text x="78.4" y="140.2">244.80</text>
<text x="113.2" y="167.1">100.00</text>
<text x="215.6" y="166.4">100.00</text>
<text x="54.2" y="169" transform="rotate(-90 54.2 169)">152.40</text>
<text x="114.5" y="172.7">75.00</text>
<text x="216.9" y="172.1">75.00</text>
<text x="284.5" y="180.2">16 x</text>
<text x="301" y="180.2">4.80 THRU ALL</text>
<text x="305.2" y="185.8">8.96 X 90°</text>
<text x="208.1" y="191.7" transform="rotate(-90 208.1 191.7)">75.00</text>
<text x="101" y="193.5" transform="rotate(-90 101 193.5)">100.00</text>
<text x="106.8" y="192.2" transform="rotate(-90 106.8 192.2)">75.00</text>
<text x="202.4" y="193" transform="rotate(-90 202.4 193)">100.00</text>
</g>
<g font-size="4.7">
<text x="308.5" y="140.4">VIEWED FROM BOTTOM OF PLATE</text>
<text x="298.5" y="157.7">VIEWED FROM BOTTOM OF PLATE</text>
</g>
<text font-size="4.1" x="21" y="293.7">SOLIDWORKS Educational Product. For Instructional Use Only.</text>
<text font-size="3.9" x="400.9" y="275.5">A3</text>
<g font-size="2">
<text x="230.6" y="234.6">UNLESS OTHERWISE SPECIFIED:</text>
<text x="230.6" y="237.1">DIMENSIONS ARE IN MILLIMETERS</text>
<text x="230.6" y="239.6">SURFACE FINISH:</text>
<text x="264.4" y="234.6">FINISH:</text>
<text x="311.3" y="234.5">DEBURR AND</text>
<text x="311.3" y="237">BREAK SHARP</text>
<text x="311.3" y="239.5">EDGES</text>
<text x="342.6" y="236">DO NOT SCALE DRAWING</text>
<text x="383.3" y="236.2">REVISION 1</text>
<text x="230.6" y="242.1">TOLERANCES:</text>
<text x="232.2" y="244.6">LINEAR: +/- 0.2mm</text>
<text x="232.2" y="247.1">ANGULAR:</text>
<text x="244.3" y="252">NAME</text>
<text x="260" y="251.9">SIGNATURE</text>
<text x="277.2" y="251.9">DATE</text>
<text x="330.1" y="251.9">TITLE:</text>
<text x="230.6" y="256.1">DRAWN</text>
<text x="241.2" y="256.1">Jacob Wilde</text>
<text x="276.1" y="255.9">13/1/23</text>
<text x="230.9" y="260.3">CHK'D</text>
<text x="230.4" y="264.4">APPV'D</text>
<text x="231.1" y="268.8">MFG</text>
<text x="231.5" y="273">Q.A</text>
<text x="285.6" y="272.5">MATERIAL: 1/8in 6061 Aluminum Sheet</text>
<text x="330" y="272.5">DWG NO.</text>
<text x="285.6" y="285.5">WEIGHT:</text>
<text x="330.1" y="285.6">SCALE:1:5</text>
<text x="374.5" y="285.6">SHEET 2 OF 2</text>
</g>
</svg>
